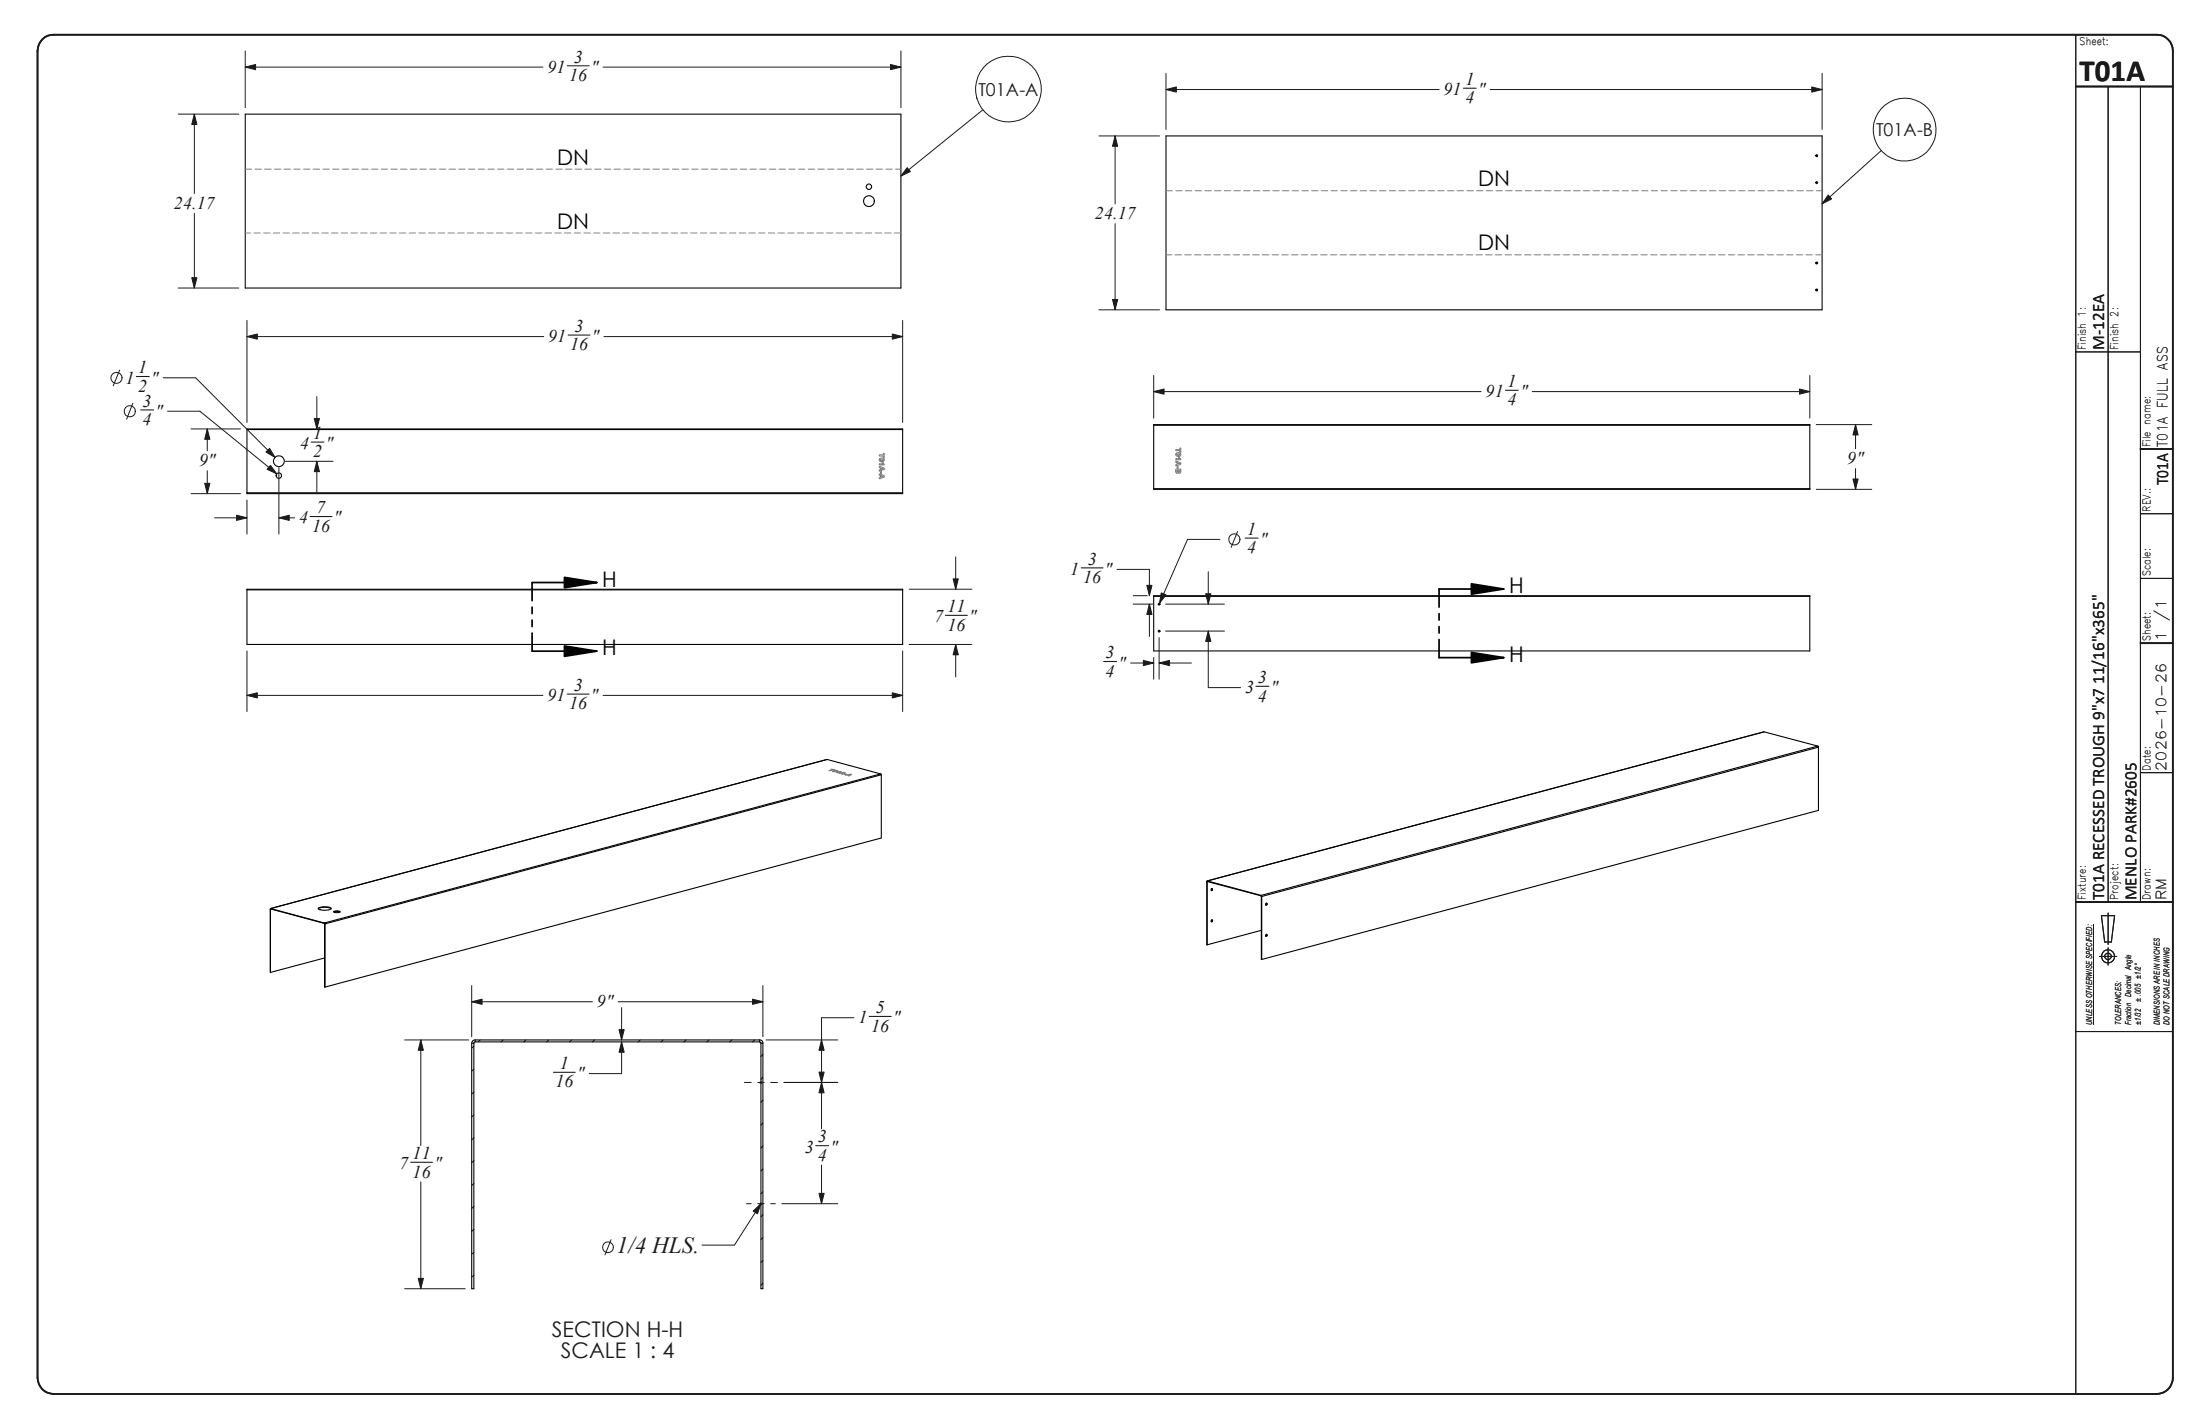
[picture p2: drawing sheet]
<svg xmlns="http://www.w3.org/2000/svg" width="432mm" height="279mm" viewBox="0 0 432 279" stroke-linecap="round" stroke-linejoin="round" font-family="sans-serif">
<path d="M8.3 7.7a2.82 2.82 0 0 1 2.2-.9h412.8a3.2 3.2 0 0 1 3.2 3.2v260.3a3.2 3.2 0 0 1-3.2 3.2h-412.8a3.2 3.2 0 0 1-3.1-3.2v-260.3a3.2 3.2 0 0 1 .9-2.3zM407.4 17h19.1M420.1 88.1h6.4M420.1 126.2h6.4M407.4 177h19.1" fill="none" stroke="#191924" stroke-width=".34"/>
<g fill="none" stroke="#191924" stroke-width=".21">
<path d="M111.3 12.9h4.4M287.2 17.3h2.5M407.4 6.8v266.7M413.8 17v160M420.1 17v160M26.8 73.9h2.5M111.5 65.7h4.3M295.5 76.6h2.5M407.4 69h12.7M27.6 80.4h2.5M61.1 86.7h2.5M60.9 101.3h4.3"/>
<path d="M212.2 111.4h4.3M244.4 105.6h2.5M420.1 100.8h6.4M420.1 113.5h6.4M111.3 136.2h4.3M185.5 120.7h4.4M216.6 129.8h2.6M246.5 134.7h2.5M420.1 151.6h6.4M407.4 177h19.1M412.5 179.7h2.5l-.6 5.1h-1.3zM413.8 179.2v6.1"/>
<path d="M170.6 199.4h4.3M412.1 187.7h3.4M413.8 186v3.4M108.6 210.4h4.3M407.4 202.4h19.1M80.6 228h4.3M160.1 224.8h2.5"/>
<circle cx="413.7" cy="187.6" r="1.3"/>
<circle cx="413.8" cy="187.7" r=".64"/>
</g>
<g fill="none" stroke="#191924" stroke-width=".2">
<path d="M48.1 10v11.1M48.1 13.2h58.5M118.4 13.2h58.4M176.8 10v11.1M228.9 14.4v11M228.9 17.6h53.5M292.5 17.6h65.1M357.6 14.4v11M35 22.4h11.9M38.1 22.4v15.6M192.9 21.5l-16.1 13M215.7 26.7h11.9"/>
<path d="M218.9 26.7v13.3M369.2 29.5l-11.6 10.5M35 56.5h11.9M38.1 41.9v14.6M218.9 43.9v16.9M23.5 72.6l-1.3 3.1M26.1 79.1l-1.3 3.2M32 74.1h6.4l15.6 15.6M48.5 62.9v20M48.5 66h58.2M62.2 77.8v6.4M118.5 66h58.7"/>
<path d="M177.2 62.9v20M215.7 60.8h11.9M226.4 73.7v8.3M226.4 76.8h64.3M300.7 76.8h54.5M355.2 73.7v8.3M32.9 80.7h6.3l15.1 12.3M37.5 84.2h9.7M37.5 96.9h9.7M40.7 84.2v4.2M40.7 92.4v4.5M48.5 98.1v6.7"/>
<path d="M54.7 91.8v13M56 90.5h9.4M62.2 90.5v6.4M356.5 83.3h10.9M356.5 96h10.9M364.2 83.3v4.8M364.2 91.9v4.1M42.1 101.6h6.4M54.7 101.6h3.1M178.4 115.6h12.4M187.6 109.3v6.3M219.2 111.7h6.4v5.2"/>
<path d="M222.4 118.5h3.8M222.4 116.9h2.8M225.6 118.5v6.4M228.8 118.5h11.5M237.2 112.2v6.3M239.4 105.8h-6.3l-5.5 12.6M242.9 104.3l-1.3 3.1M48.5 127.7v11.9M48.5 136.4h58.1M118.4 136.4h58.8M177.2 127.7v11.9M178.4 126.4h12.4"/>
<path d="M187.6 126.4v6.4M221.9 130.1h4.5M226.4 129v4.3M227.5 125.1v8.2M227.5 130.1h6.3M228.8 123.8h11.5M237.2 123.8v11.1h6.3M92.6 193.4v10M92.6 196.6h23.7M121.3 196.6h28.4M122 197.7v6.3M149.7 193.4v10"/>
<path d="M167.6 199.7h-6.4v21.8M410.9 181.4v19.7M79.4 204h12.6M82.6 204v20.8M93 205.3l-.4 .4M93 209.8l-.4 .3M93 214.2l-.4 .5M93 218.7l-.4 .5M94.2 204l-.3 .4M98.7 204l-.4 .4M103.2 204l-.4 .4M107.7 204l-.4 .4"/>
<path d="M112.2 204l-.4 .4M116.7 204l-.4 .4M122 204.4v6.3h-6.3M125.6 204l-.3 .4M130.1 204l-.3 .4M134.7 204l-.5 .4M139.1 204l-.4 .4M143.6 204l-.4 .4M146.1 212.4h1.3M148.1 204l-.4 .4M148.7 212.4h1.3M149.2 212.3l.3 .3"/>
<path d="M149.4 212.3v.3M149.5 212.3l-.3 .3M149.7 206.9l-.3 .4M149.7 211.4l-.3 .4M149.7 215.9l-.3 .4M150.4 204h14M151.3 212.4h1.3M153.9 212.4h10.5M82.6 231.9v21M93 223.2l-.4 .4M93 227.7l-.4 .4M93 232.2l-.4 .4"/>
<path d="M93 236.7l-.4 .4M146.5 236.2h.9M148.7 236.2h1.3M149.2 236.1l.3 .2M149.4 236.1v.2M149.4 236.2l-5.3 8.1h-6.3M149.5 236.1l-.3 .2M149.7 220.3l-.3 .5M149.7 224.8l-.3 .5M149.7 229.4l-.3 .3M149.7 233.8l-.3 .4M149.7 238.3l-.3 .4"/>
<path d="M151.3 236.2h.9M153.5 236.2h10.9M161.2 228.6v7.6M79.4 252.9h11.9M93 241.2l-.4 .4M93 245.7l-.4 .4M93 250.2l-.4 .4M119.9 243.2l-1.2 3M149.7 242.8l-.3 .4M149.7 247.3l-.3 .4M149.7 251.8l-.3 .4"/>
<circle cx="197.9" cy="17.5" r="6.4"/>
<circle cx="373.8" cy="25.4" r="6.2"/>
<circle cx="22.9" cy="74.2" r="1.09"/>
<circle cx="25.4" cy="80.7" r="1.1"/>
<circle cx="242.3" cy="105.9" r="1.11"/>
<circle cx="119.3" cy="244.7" r="1.07"/>
</g>
<g fill="none" stroke="#000" stroke-width=".21">
<path d="M48.1 22.4h128.7v34.1h-128.7zM228.9 26.7h128.7v34.1h-128.7zM48.5 96.7v.2h128.7v-.2M48.5 84.3v-.1h128.7v.1M48.5 96.7h128.7M48.5 84.3h128.7M48.5 84.3v12.4M177.2 84.3v12.4M226.4 95.9v.1h128.8v-.1M226.4 83.4v-.1h128.8v.1M226.4 83.4v12.5M226.4 95.9h128.8"/>
<path d="M226.4 83.4h128.8M355.2 83.4v12.5M48.5 115.7v-.1h128.7v.1M48.5 115.7v10.7h128.7v-10.7M48.5 115.7h128.7M226.4 117v-.1h128.8v.1M226.4 117v10.7h128.8v-10.7M226.4 117h128.8M172.8 151.8l.2 .2M172.8 151.8l-10.5-2.8-109.2 29.3M172.8 151.8l-109.1 29.3M173 152l-109.2 29.3"/>
<path d="M173 152v12.4l-109.2 29.3M356.8 146.4l-10.6-2.8-109.3 29.2M356.8 146.4l-109.3 29.3M356.8 146.4l.1 .2M356.9 146.6l-109.3 29.3M356.9 146.6v12.4l-109.3 29.3M53.1 178.4v12.4l10.6-2.8M53.1 178.4h.1M53.1 178.3l-.1 12.5M53.1 178.3l10.6 2.8M53.1 178.4l10.6 2.8M53.1 178.3v.1"/>
<path d="M53.2 178.4h-.1M62.5 178.3a2.77 2.77 0 0 1 2.5 0M62.6 178.1a2.77 2.77 0 0 1 2.4 .2 2.55 2.55 0 0 1-2.6 0zM65.5 178.9l.5-.1 .7 .1M65.5 178.8l.9-.1 .4 .2a1.06 1.06 0 0 1-1.3 0zM236.9 173h.1M236.9 173v12.4M237 172.8l10.5 2.9M237 172.8v.2l10.5 2.8M237 172.8l-.1 .2M237.1 173h-.2M237.9 174.3v.2l-.2 .2"/>
<path d="M247.5 175.7v.1M247.5 175.8l.1 .1M247.5 175.7l.2 .2M247.6 175.9h.1M247.6 175.9v12.4M248.5 177.2l.1 .2-.1 .2M63.7 181.2v.1M63.7 181.1l.1 .2M63.7 181.1v.1M63.7 181.3l.1 12.4M63.7 181.3h.1M63.8 181.3v12.4"/>
<path d="M237.9 180.5v.2l-.2 .1M247.6 182.5l-10.7 2.9M248.5 183.3l.1 .2-.1 .2M92.9 204.1l56.2-.1a.59 .59 0 0 1 .6 .7v48.2h-.3v-48.3l-.3-.2-56 .1-.1 48.4h-.4v-48.2z"/>
<circle cx="170.5" cy="36.6" r=".52"/>
<circle cx="170.5" cy="39.5" r="1.07"/>
<circle cx="356.6" cy="30.5" r=".17"/>
<circle cx="356.6" cy="35.8" r=".17"/>
<circle cx="356.6" cy="56.9" r=".18"/>
<circle cx="356.6" cy="51.6" r=".18"/>
<circle cx="54.7" cy="93.3" r=".54"/>
<circle cx="54.7" cy="90.5" r="1.06"/>
<circle cx="227.5" cy="118.6" r=".17"/>
<circle cx="227.5" cy="123.8" r=".17"/>
<circle cx="237.9" cy="174.6" r=".19"/>
<circle cx="248.5" cy="177.4" r=".18"/>
<circle cx="237.9" cy="180.7" r=".18"/>
<circle cx="248.5" cy="183.6" r=".19"/>
</g>
<g fill="none" stroke="#808080" stroke-width=".2">
<path d="M48.1 33.2h1.3M50 33.2h1.3M51.9 33.2h1.3M53.8 33.2h1.3M55.8 33.2h1.2M57.7 33.2h1.2M59.6 33.2h1.2M61.5 33.2h1.2M63.4 33.2h1.2M65.3 33.2h1.2M67.2 33.2h1.3M69.1 33.2h1.3"/>
<path d="M71 33.2h1.3M72.9 33.2h1.3M74.8 33.2h1.3M76.7 33.2h1.3M78.6 33.2h1.3M80.5 33.2h1.3M82.4 33.2h1.3M84.3 33.2h1.3M86.2 33.2h1.3M88.1 33.2h1.3M90 33.2h1.3M91.9 33.2h1.3"/>
<path d="M93.9 33.2h1.2M95.8 33.2h1.2M97.7 33.2h1.2M99.6 33.2h1.2M101.5 33.2h1.2M103.4 33.2h1.2M105.3 33.2h1.3M107.2 33.2h1.3M109.1 33.2h1.3M111 33.2h1.3M112.9 33.2h1.3M114.8 33.2h1.3"/>
<path d="M116.7 33.2h1.3M118.6 33.2h1.3M120.5 33.2h1.3M122.4 33.2h1.3M124.3 33.2h1.3M126.2 33.2h1.3M128.1 33.2h1.3M130 33.2h1.3M132 33.2h1.2M133.9 33.2h1.2M135.8 33.2h1.2M137.7 33.2h1.2"/>
<path d="M139.6 33.2h1.2M141.5 33.2h1.2M143.4 33.2h1.3M145.3 33.2h1.3M147.2 33.2h1.3M149.1 33.2h1.3M151 33.2h1.3M152.9 33.2h1.3M154.8 33.2h1.3M156.7 33.2h1.3M158.6 33.2h1.3M160.5 33.2h1.3"/>
<path d="M162.4 33.2h1.3M164.3 33.2h1.3M166.2 33.2h1.3M168.1 33.2h1.3M170.1 33.2h1.2M172 33.2h1.2M173.9 33.2h1.2M175.8 33.2h1M228.9 37.4h1.2M230.8 37.4h1.2M232.7 37.4h1.2M234.6 37.4h1.2"/>
<path d="M236.5 37.4h1.2M238.4 37.4h1.2M240.3 37.4h1.3M242.2 37.4h1.3M244.1 37.4h1.3M246 37.4h1.3M247.9 37.4h1.3M249.8 37.4h1.3M251.7 37.4h1.3M253.6 37.4h1.3M255.5 37.4h1.3M257.4 37.4h1.3"/>
<path d="M259.3 37.4h1.3M261.2 37.4h1.3M263.1 37.4h1.3M265 37.4h1.3M267 37.4h1.2M268.9 37.4h1.2M270.8 37.4h1.2M272.7 37.4h1.2M274.6 37.4h1.2M276.5 37.4h1.2M278.4 37.4h1.3M280.3 37.4h1.3"/>
<path d="M282.2 37.4h1.3M284.1 37.4h1.3M286 37.4h1.3M287.9 37.4h1.3M289.8 37.4h1.3M291.7 37.4h1.3M293.6 37.4h1.3M295.5 37.4h1.3M297.4 37.4h1.3M299.3 37.4h1.3M301.2 37.4h1.3M303.1 37.4h1.3"/>
<path d="M305.1 37.4h1.2M307 37.4h1.2M308.9 37.4h1.2M310.8 37.4h1.2M312.7 37.4h1.2M314.6 37.4h1.2M316.5 37.4h1.3M318.4 37.4h1.3M320.3 37.4h1.3M322.2 37.4h1.3M324.1 37.4h1.3M326 37.4h1.3"/>
<path d="M327.9 37.4h1.3M329.8 37.4h1.3M331.7 37.4h1.3M333.6 37.4h1.3M335.5 37.4h1.3M337.4 37.4h1.3M339.3 37.4h1.3M341.2 37.4h1.3M343.2 37.4h1.2M345.1 37.4h1.2M347 37.4h1.2M348.9 37.4h1.2"/>
<path d="M350.8 37.4h1.2M352.7 37.4h1.2M354.6 37.4h1.3M356.5 37.4h1.1M48.1 45.7h1.1M49.8 45.7h1.3M51.7 45.7h1.3M53.6 45.7h1.3M55.5 45.7h1.3M57.4 45.7h1.3M59.4 45.7h1.2M61.3 45.7h1.2"/>
<path d="M63.2 45.7h1.2M65.1 45.7h1.2M67 45.7h1.2M68.9 45.7h1.2M70.8 45.7h1.3M72.7 45.7h1.3M74.6 45.7h1.3M76.5 45.7h1.3M78.4 45.7h1.3M80.3 45.7h1.3M82.2 45.7h1.3M84.1 45.7h1.3"/>
<path d="M86 45.7h1.3M87.9 45.7h1.3M89.8 45.7h1.3M91.7 45.7h1.3M93.6 45.7h1.3M95.5 45.7h1.3M97.5 45.7h1.2M99.4 45.7h1.2M101.3 45.7h1.2M103.2 45.7h1.2M105.1 45.7h1.2M107 45.7h1.2"/>
<path d="M108.9 45.7h1.3M110.8 45.7h1.3M112.7 45.7h1.3M114.6 45.7h1.3M116.5 45.7h1.3M118.4 45.7h1.3M120.3 45.7h1.3M122.2 45.7h1.3M124.1 45.7h1.3M126 45.7h1.3M127.9 45.7h1.3M129.8 45.7h1.3"/>
<path d="M131.7 45.7h1.3M133.6 45.7h1.3M135.6 45.7h1.2M137.5 45.7h1.2M139.4 45.7h1.2M141.3 45.7h1.2M143.2 45.7h1.2M145.1 45.7h1.2M147 45.7h1.3M148.9 45.7h1.3M150.8 45.7h1.3M152.7 45.7h1.3"/>
<path d="M154.6 45.7h1.3M156.5 45.7h1.3M158.4 45.7h1.3M160.3 45.7h1.3M162.2 45.7h1.3M164.1 45.7h1.3M166 45.7h1.3M167.9 45.7h1.3M169.8 45.7h1.3M171.7 45.7h1.3M173.7 45.7h1.2M175.6 45.7h1.2"/>
<path d="M228.9 50h1.1M230.6 50h1.3M232.5 50h1.3M234.4 50h1.3M236.3 50h1.3M238.3 50h1.2M240.2 50h1.2M242.1 50h1.2M244 50h1.2M245.9 50h1.2M247.8 50h1.2M249.7 50h1.3"/>
<path d="M251.6 50h1.3M253.5 50h1.3M255.4 50h1.3M257.3 50h1.3M259.2 50h1.3M261.1 50h1.3M263 50h1.3M264.9 50h1.3M266.8 50h1.3M268.7 50h1.3M270.6 50h1.3M272.5 50h1.3"/>
<path d="M274.4 50h1.3M276.4 50h1.2M278.3 50h1.2M280.2 50h1.2M282.1 50h1.2M284 50h1.2M285.9 50h1.2M287.8 50h1.3M289.7 50h1.3M291.6 50h1.3M293.5 50h1.3M295.4 50h1.3"/>
<path d="M297.3 50h1.3M299.2 50h1.3M301.1 50h1.3M303 50h1.3M304.9 50h1.3M306.8 50h1.3M308.7 50h1.3M310.6 50h1.3M312.5 50h1.3M314.5 50h1.2M316.4 50h1.2M318.3 50h1.2"/>
<path d="M320.2 50h1.2M322.1 50h1.2M324 50h1.2M325.9 50h1.3M327.8 50h1.3M329.7 50h1.3M331.6 50h1.3M333.5 50h1.3M335.4 50h1.3M337.3 50h1.3M339.2 50h1.3M341.1 50h1.3"/>
<path d="M343 50h1.3M344.9 50h1.3M346.8 50h1.3M348.7 50h1.3M350.6 50h1.3M352.6 50h1.2M354.5 50h1.2M356.4 50h1.2M172.6 93l.9 .3 .1 .3-1 .3v-.1l.2-.2v-.3zM172.6 91.6l.9 .2 .1 .3-1 .4v-.2l.2-.1v-.4zM172.6 91.1l.7-.1-.2-.1 .2-.2 .3 .5h-1zM172.6 89.2h.8v-.2l.1-.1 .1 .8h-.2v-.2h-.8z"/>
<path d="M172.7 90l.4-.1a.39 .39 0 0 1 .5 .5 .39 .39 0 0 1-.6 .2h-.1a.36 .36 0 0 1-.3-.3 .36 .36 0 0 1 .1-.3zM172.7 90.2l.2-.1a.23 .23 0 0 1 .3 0 .23 .23 0 0 1 .1 .2l-.4 .1zM172.8 92.5h.2v.5zM173 93.3l.4 .2-.4 .1zM173 91.9l.4 .1-.4 .1zM230.8 90.5l.8 .3 .2 .2-1 .4v-.2l.2-.1v-.3zM230.8 90h.7l-.1-.1v-.2h.1l.3 .4-1 .1zM230.8 92h.9l.1 .5a.26 .26 0 0 1-.2 .3 .26 .26 0 0 1-.3-.1 .3 .3 0 0 1-.4 .1 .3 .3 0 0 1-.1-.3zM230.8 88.2h.8v-.2l.2-.1v.8h-.2v-.3h-.8zM230.8 88.9l.3-.1 .5 .1a.42 .42 0 0 1 0 .6 .42 .42 0 0 1-.5 0h-.1a.37 .37 0 0 1-.2-.6zM230.9 89.1h.2a.22 .22 0 0 1 .3-.1 .22 .22 0 0 1 .1 .3 .39 .39 0 0 1-.6-.2zM231 92.2h.2v.4h-.2z"/>
<path d="M231.1 91.5h.1v.4h-.1zM231.2 90.8l.4 .1-.4 .2zM231.4 92.2h.2l-.1 .4h-.1zM162.7 151.2l.7-.2-.3-.1 .8 .2zM163.4 151.3l.6-.2 .5 .1-.4 .2h-.6zM163.6 151.3h.7l-.4 .1zM164.2 151.6l.6-.2h-.4h.7l-.7 .2zM164.6 151.7l1.3-.1-.4 .3zM165.2 151.7l.5-.1zM165.7 151.8l.5 .1zM165.9 152l1.2-.1-.3 .3zM166.5 152h.4z"/>
</g>
<path d="M92.6 204.7h.4M93.3 204v.4M149.1 204v.4M149.4 204.7h.3" fill="none" stroke="#000" stroke-width=".2"/>
<g fill="#191924" stroke="#191924" stroke-width=".2">
<path d="M161.2 212.4l.6 2h-1.1z"/>
<path d="M160.7 234.1h1.1l-.6 2.1z"/>
<path d="M160.7 210.4h1.1l-.6 2z"/>
<path d="M161.2 204l.6 2.1h-1.1z"/>
<path d="M174.8 12.7l2 .5-2 .5z"/>
<path d="M48.1 13.2l2.1-.5v1z"/>
<path d="M38.1 22.4l.6 2h-1.1z"/>
<path d="M37.6 54.5h1.1l-.6 2z"/>
<path d="M178.1 32.9l.6 .8-1.9 .8z"/>
<path d="M236.6 116.5h1.1l-.5 2z"/>
<path d="M237.2 123.8l.5 2.1h-1.1z"/>
<path d="M225.6 118.5l.5 2.1h-1z"/>
<path d="M225.1 114.9h1l-.5 2z"/>
<path d="M227.9 116.3l1 .4-1.3 1.7z"/>
<path d="M227.5 130.1l2-.5v1z"/>
<path d="M224.4 129.6l2 .5-2 .5z"/>
<path d="M147.7 196l2 .6-2 .5z"/>
<path d="M92.6 196.6l2-.6v1.1z"/>
<path d="M82.6 204l.5 2.1h-1z"/>
<path d="M82.1 250.8h1l-.5 2.1z"/>
<path d="M121.5 202h1l-.5 2z"/>
<path d="M122 204.4l.5 2.1h-1z"/>
<path d="M147.8 237.6l1.6-1.4-.7 2z"/>
<path d="M175.1 65.5l2.1 .5-2.1 .5z"/>
<path d="M48.5 66l2-.5v1z"/>
<path d="M52.2 88.7l.7-.7 1.1 1.7z"/>
<path d="M53.1 91.3l1.2 1.7-1.9-.9z"/>
<path d="M62.2 90.5l.5 2h-1z"/>
<path d="M61.7 82.1h1l-.5 2.1z"/>
<path d="M54.7 101.6l2.1-.5v1z"/>
<path d="M46.4 101.1l2.1 .5-2.1 .5z"/>
<path d="M40.7 84.2l.5 2h-1z"/>
<path d="M40.2 94.8h1l-.5 2.1z"/>
<path d="M187.6 126.4l.5 2.1h-1z"/>
<path d="M187.1 113.6h1l-.5 2z"/>
<path d="M175.1 135.9l2.1 .5-2.1 .5z"/>
<path d="M48.5 136.4l2-.5v1z"/>
<path d="M355.6 17.1l2 .5-2 .5z"/>
<path d="M228.9 17.6l2-.5v1z"/>
<path d="M218.4 58.8h1l-.5 2z"/>
<path d="M218.9 26.7l.5 2h-1z"/>
<path d="M358.8 38.3l.7 .7-1.9 1z"/>
<path d="M364.2 83.3l.5 2h-1z"/>
<path d="M363.7 94h1l-.5 2z"/>
<path d="M226.4 76.8l2.1-.5v1z"/>
<path d="M353.2 76.3l2 .5-2 .5z"/>
</g>
<path d="M104.4 119.1v1.3M117.1 114.3h-12.7v3.6M295.1 115.6h-12.7v3.5M104.4 124.2v3.6h12.7M104.4 121.7v1.2M282.4 125.5v3.5h12.7M282.4 120.4v1.3M282.4 122.9v1.3" fill="none" stroke="#000" stroke-width=".34"/>
<path d="M110.8 113.3l6.3 1-6.3 1zM288.8 114.6l6.3 1-6.3 1zM110.8 126.7l6.3 1.1-6.3 1zM288.8 128l6.3 1-6.3 1z" fill="#000" stroke="#000" stroke-width=".34"/>
<text font-size="6" fill="#191924" x="408.2" y="16">T01A</text>
<text font-size="4.6" fill="#191924" x="121" y="245.8">1/4 HLS.</text>
<g font-size="4.2">
<text x="109.3" y="32.3">DN</text>
<text x="290.1" y="36.6">DN</text>
<text x="109.3" y="44.9">DN</text>
<text x="290.1" y="49.1">DN</text>
<text x="118.2" y="115.1">H</text>
<text x="296.2" y="116.4">H</text>
<text x="118.2" y="128.6">H</text>
<text x="296.2" y="129.8">H</text>
</g>
<g font-size="4.2" fill="#191924">
<text x="108.3" y="262.3">SECTION H-H</text>
<text x="110.1" y="266.4">SCALE 1 : 4</text>
</g>
<g font-size="3.5" fill="#191924">
<text x="107.4" y="14.3">91</text>
<text x="111.7" y="15.9">16</text>
<text x="112.6" y="12.3">3</text>
<text x="116" y="14.3">&quot;</text>
<text x="287.6" y="16.7">1</text>
<text x="192" y="18.8">T01A-A</text>
<text x="283.3" y="18.7">91</text>
<text x="287.6" y="20.3">4</text>
<text x="290.2" y="18.7">&quot;</text>
<text x="368.2" y="26.7">T01A-B</text>
<text x="34.2" y="41">24.17</text>
<text x="214.9" y="43.1">24.17</text>
<text x="112.8" y="65.2">3</text>
<text x="107.6" y="67.1">91</text>
<text x="111.9" y="68.7">16</text>
<text x="116.2" y="67.1">&quot;</text>
<text x="24.6" y="75.3">1</text>
<text x="27.1" y="73.3">1</text>
<text x="27.1" y="76.9">2</text>
<text x="29.7" y="75.3">&quot;</text>
<text x="291.6" y="77.9">91</text>
<text x="295.9" y="75.9">1</text>
<text x="298.4" y="77.9">&quot;</text>
<text x="28" y="79.8">3</text>
<text x="28" y="83.4">4</text>
<text x="30.5" y="81.8">&quot;</text>
<text x="295.9" y="79.5">4</text>
<text x="58.9" y="88.1">4</text>
<text x="61.5" y="86.1">1</text>
<text x="61.5" y="89.7">2</text>
<text x="64" y="88.1">&quot;</text>
<text x="39.1" y="91.5">9&quot;</text>
<text x="362.6" y="91.1">9&quot;</text>
<text x="62.1" y="100.7">7</text>
<text x="58.7" y="102.7">4</text>
<text x="61.3" y="104.3">16</text>
<text x="65.5" y="102.7">&quot;</text>
<text x="244.8" y="104.9">1</text>
<text x="247.3" y="106.9">&quot;</text>
<text x="210" y="112.8">1</text>
<text x="213.5" y="110.8">3</text>
<text x="216.9" y="112.8">&quot;</text>
<text x="244.8" y="108.6">4</text>
<text x="212.6" y="114.4">16</text>
<text x="183.4" y="122.1">7</text>
<text x="186" y="120.1">11</text>
<text x="186" y="123.7">16</text>
<text x="190.2" y="122.1">&quot;</text>
<text x="217" y="129.2">3</text>
<text x="219.5" y="131.2">&quot;</text>
<text x="107.4" y="137.6">91</text>
<text x="112.6" y="135.6">3</text>
<text x="116" y="137.6">&quot;</text>
<text x="217" y="132.8">4</text>
<text x="244.4" y="136">3</text>
<text x="246.9" y="134">3</text>
<text x="246.9" y="137.7">4</text>
<text x="249.4" y="136">&quot;</text>
<text x="111.7" y="139.2">16</text>
<text x="117.2" y="197.7">9&quot;</text>
<text x="168.5" y="200.8">1</text>
<text x="171" y="202.4">16</text>
<text x="171.9" y="198.8">5</text>
<text x="175.3" y="200.8">&quot;</text>
<text x="109.9" y="209.8">1</text>
<text x="109" y="213.4">16</text>
<text x="113.3" y="211.8">&quot;</text>
<text x="81" y="227.5">11</text>
<text x="158" y="226.1">3</text>
<text x="160.5" y="224.2">3</text>
<text x="160.5" y="227.8">4</text>
<text x="163" y="226.1">&quot;</text>
<text x="78.4" y="229.4">7</text>
<text x="81" y="231.1">16</text>
<text x="85.3" y="229.4">&quot;</text>
</g>
<g font-size="3.4" fill="#191924">
<text x="413" y="68.7" transform="rotate(-90 413 68.7)">M-12EA</text>
<text x="425.6" y="95.2" transform="rotate(-90 425.6 95.2)">T01A</text>
<text x="413" y="176.6" transform="rotate(-90 413 176.6)">T01A RECESSED TROUGH 9&quot;x7 11/16&quot;x365&quot;</text>
<text x="419.3" y="176.6" transform="rotate(-90 419.3 176.6)">MENLO PARK#2605</text>
</g>
<g font-size="2.8" fill="#191924">
<text x="425.2" y="125.8" transform="rotate(-90 425.2 125.8)">1</text>
<text x="425.2" y="121.8" transform="rotate(-90 425.2 121.8)">/1</text>
</g>
<g font-size="2.7" fill="#191924">
<text x="425.4" y="87.7" transform="rotate(-90 425.4 87.7)">T01A FULL ASS</text>
<text x="425.2" y="151.2" transform="rotate(-90 425.2 151.2)">2026-10-26</text>
<text x="425.2" y="176.6" transform="rotate(-90 425.2 176.6)">RM</text>
</g>
<g font-size="2.1" fill="#191924">
<text x="408.2" y="8.8">Sheet:</text>
<text x="409.4" y="68.7" transform="rotate(-90 409.4 68.7)">Finish 1:</text>
<text x="415.8" y="68.7" transform="rotate(-90 415.8 68.7)">Finish 2:</text>
<text x="422.1" y="87.7" transform="rotate(-90 422.1 87.7)">File name:</text>
<text x="422.1" y="100.4" transform="rotate(-90 422.1 100.4)">REV.:</text>
<text x="422.1" y="113.1" transform="rotate(-90 422.1 113.1)">Scale:</text>
<text x="422.1" y="125.8" transform="rotate(-90 422.1 125.8)">Sheet:</text>
<text x="422.1" y="151.2" transform="rotate(-90 422.1 151.2)">Date:</text>
<text x="409.4" y="176.6" transform="rotate(-90 409.4 176.6)">Fixture:</text>
<text x="415.8" y="176.6" transform="rotate(-90 415.8 176.6)">Project:</text>
<text x="422.1" y="176.6" transform="rotate(-90 422.1 176.6)">Drawn:</text>
</g>
<g font-size="1.6" fill="#191924">
<text x="420.2" y="196.6" transform="rotate(-90 420.2 196.6)">± .005 ±1/2°</text>
<text x="410.6" y="201.1" transform="rotate(-90 410.6 201.1)">UNLESS OTHERWISE SPECIFIED:</text>
<text x="416.4" y="201.1" transform="rotate(-90 416.4 201.1)">TOLERANCES:</text>
<text x="418.3" y="201.1" transform="rotate(-90 418.3 201.1)">Fraction Decimal Angle</text>
<text x="420.2" y="201.1" transform="rotate(-90 420.2 201.1)">±1/32</text>
<text x="423.9" y="201.1" transform="rotate(-90 423.9 201.1)">DIMENSIONS ARE IN INCHES</text>
<text x="425.8" y="201.1" transform="rotate(-90 425.8 201.1)">DO NOT SCALE DRAWING</text>
</g>
</svg>
